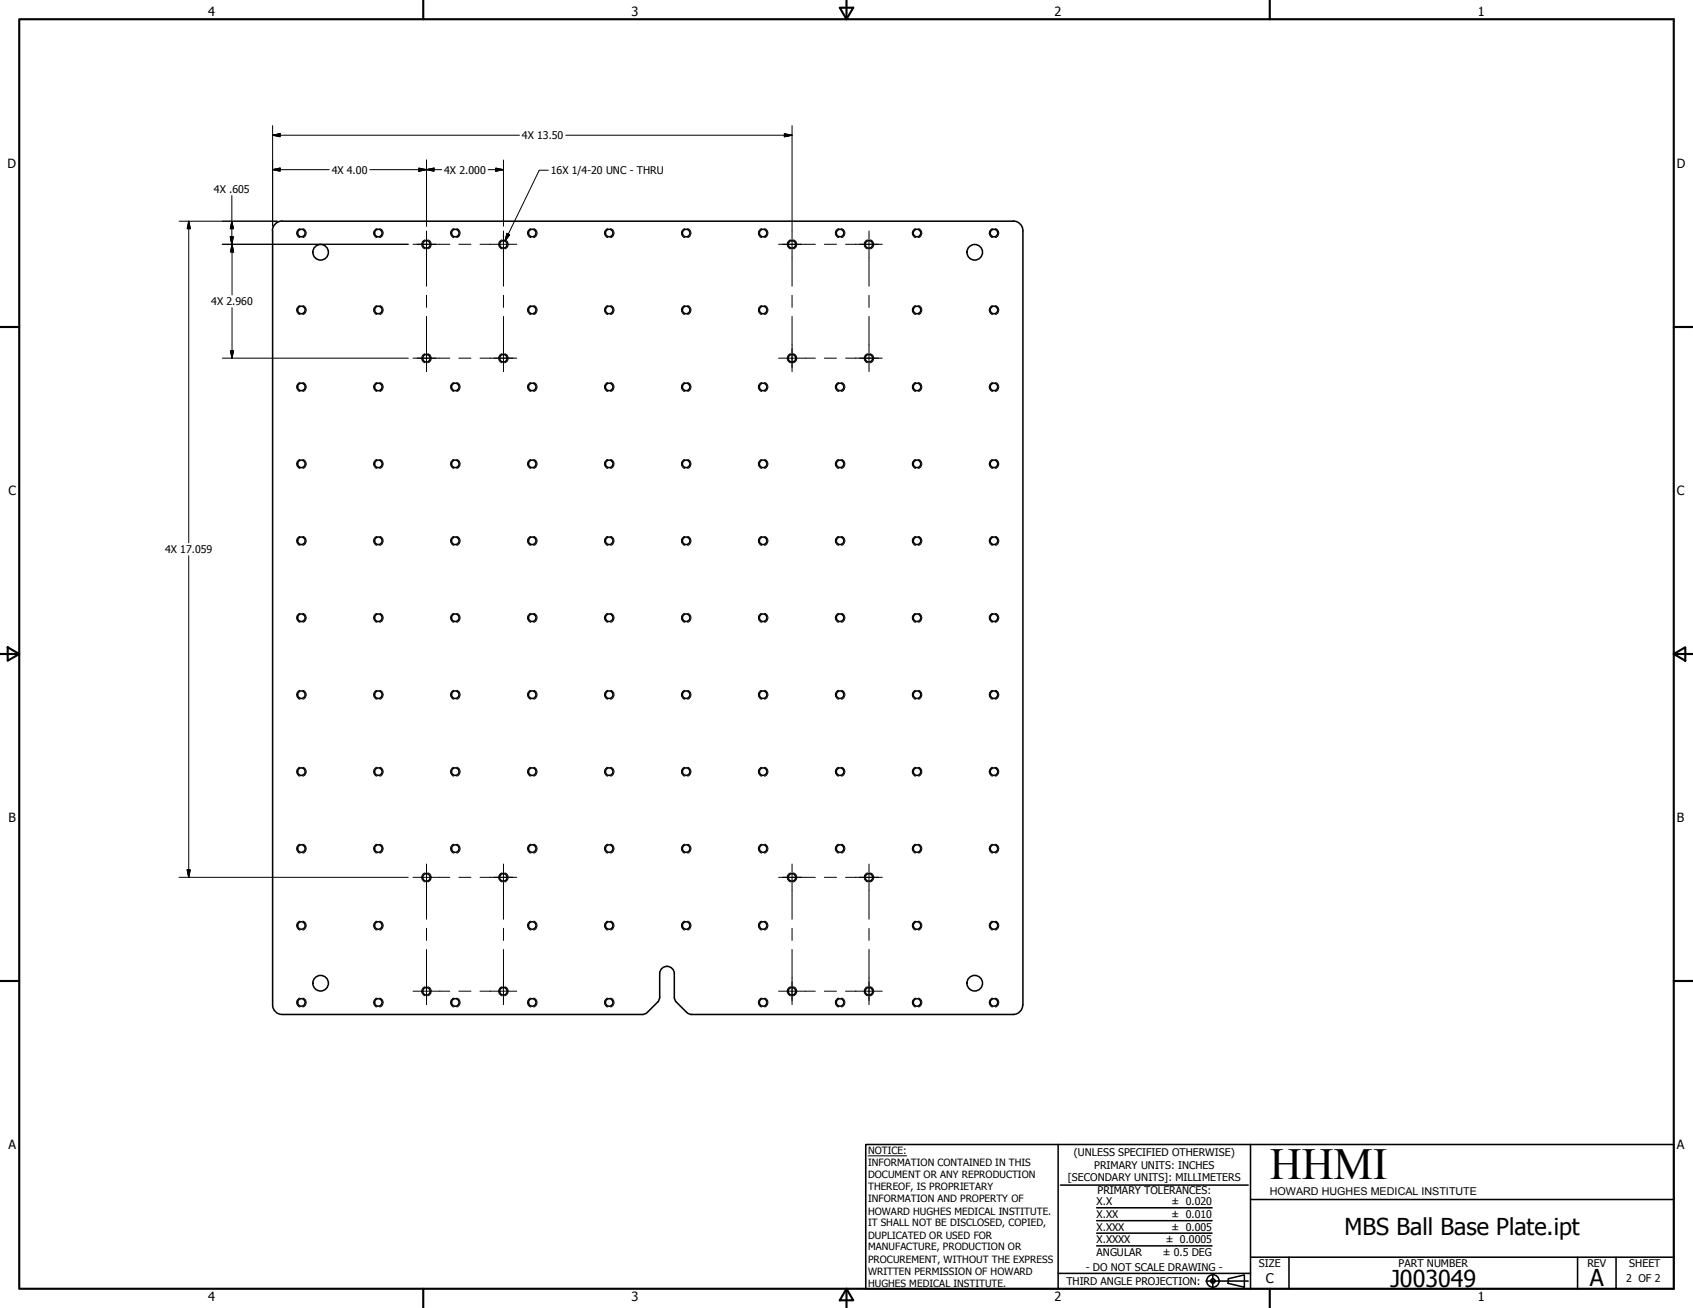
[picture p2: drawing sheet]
<svg xmlns="http://www.w3.org/2000/svg" width="559mm" height="432mm" viewBox="0 0 559 432" stroke-linecap="round" stroke-linejoin="round" font-family="sans-serif">
<!-- layer: Visible (ANSI) -->
<g fill="none" stroke="#000" stroke-width=".51">
<path d="M93.1 73a3.2 3.2 0 0 0-3.2 3.2l.1 255.5a3.1 3.1 0 0 0 3.1 3.2h119.3l1.3-.7 3.8-4 .2-1 .1-8.3 .8-1.4 1.5-.5M93.2 73h241.3M334.4 73a3.2 3.2 0 0 1 3.2 3.2v255.5M220.1 319h.1M220.2 319l1.5 .5 .8 1.4 .1 8.3 .2 1 3.8 4M337.6 331.8a3.1 3.1 0 0 1-3.2 3.1h-106.1l-1.1-.3-.6-.4"/>
<circle cx="99.5" cy="76.9" r="1.24"/>
<circle cx="124.9" cy="76.9" r="1.24"/>
<circle cx="150.3" cy="76.9" r="1.24"/>
<circle cx="175.7" cy="76.9" r="1.24"/>
<circle cx="201.1" cy="76.9" r="1.24"/>
<circle cx="226.5" cy="76.9" r="1.24"/>
<circle cx="251.9" cy="76.9" r="1.24"/>
<circle cx="277.3" cy="76.9" r="1.24"/>
<circle cx="302.7" cy="76.9" r="1.24"/>
<circle cx="328.1" cy="76.9" r="1.24"/>
<circle cx="105.8" cy="83.3" r="2.57"/>
<circle cx="140.7" cy="80.7" r="1.24"/>
<circle cx="166.1" cy="80.7" r="1.24"/>
<circle cx="261.4" cy="80.7" r="1.24"/>
<circle cx="286.8" cy="80.7" r="1.24"/>
<circle cx="321.7" cy="83.3" r="2.57"/>
<circle cx="99.5" cy="102.3" r="1.24"/>
<circle cx="124.9" cy="102.3" r="1.24"/>
<circle cx="140.7" cy="118.3" r="1.24"/>
<circle cx="166.1" cy="118.3" r="1.24"/>
<circle cx="175.7" cy="102.3" r="1.24"/>
<circle cx="201.1" cy="102.3" r="1.24"/>
<circle cx="226.5" cy="102.3" r="1.24"/>
<circle cx="251.9" cy="102.3" r="1.24"/>
<circle cx="261.4" cy="118.3" r="1.24"/>
<circle cx="286.8" cy="118.3" r="1.24"/>
<circle cx="302.7" cy="102.3" r="1.24"/>
<circle cx="328.1" cy="102.3" r="1.24"/>
<circle cx="99.5" cy="127.7" r="1.24"/>
<circle cx="124.9" cy="127.7" r="1.24"/>
<circle cx="150.3" cy="127.7" r="1.24"/>
<circle cx="175.7" cy="127.7" r="1.24"/>
<circle cx="201.1" cy="127.7" r="1.24"/>
<circle cx="226.5" cy="127.7" r="1.24"/>
<circle cx="251.9" cy="127.7" r="1.24"/>
<circle cx="277.3" cy="127.7" r="1.24"/>
<circle cx="302.7" cy="127.7" r="1.24"/>
<circle cx="328.1" cy="127.7" r="1.24"/>
<circle cx="99.5" cy="153.1" r="1.24"/>
<circle cx="124.9" cy="153.1" r="1.24"/>
<circle cx="150.3" cy="153.1" r="1.24"/>
<circle cx="175.7" cy="153.1" r="1.24"/>
<circle cx="201.1" cy="153.1" r="1.24"/>
<circle cx="226.5" cy="153.1" r="1.24"/>
<circle cx="251.9" cy="153.1" r="1.24"/>
<circle cx="277.3" cy="153.1" r="1.24"/>
<circle cx="302.7" cy="153.1" r="1.24"/>
<circle cx="328.1" cy="153.1" r="1.24"/>
<circle cx="99.5" cy="178.5" r="1.24"/>
<circle cx="124.9" cy="178.5" r="1.24"/>
<circle cx="150.3" cy="178.5" r="1.24"/>
<circle cx="175.7" cy="178.5" r="1.24"/>
<circle cx="201.1" cy="178.5" r="1.24"/>
<circle cx="226.5" cy="178.5" r="1.24"/>
<circle cx="251.9" cy="178.5" r="1.24"/>
<circle cx="277.3" cy="178.5" r="1.24"/>
<circle cx="302.7" cy="178.5" r="1.24"/>
<circle cx="328.1" cy="178.5" r="1.24"/>
<circle cx="99.5" cy="203.9" r="1.24"/>
<circle cx="124.9" cy="203.9" r="1.24"/>
<circle cx="150.3" cy="203.9" r="1.24"/>
<circle cx="175.7" cy="203.9" r="1.24"/>
<circle cx="201.1" cy="203.9" r="1.24"/>
<circle cx="226.5" cy="203.9" r="1.24"/>
<circle cx="251.9" cy="203.9" r="1.24"/>
<circle cx="277.3" cy="203.9" r="1.24"/>
<circle cx="302.7" cy="203.9" r="1.24"/>
<circle cx="328.1" cy="203.9" r="1.24"/>
<circle cx="99.5" cy="229.3" r="1.24"/>
<circle cx="124.9" cy="229.3" r="1.24"/>
<circle cx="150.3" cy="229.3" r="1.24"/>
<circle cx="175.7" cy="229.3" r="1.24"/>
<circle cx="201.1" cy="229.3" r="1.24"/>
<circle cx="226.5" cy="229.3" r="1.24"/>
<circle cx="251.9" cy="229.3" r="1.24"/>
<circle cx="277.3" cy="229.3" r="1.24"/>
<circle cx="302.7" cy="229.3" r="1.24"/>
<circle cx="328.1" cy="229.3" r="1.24"/>
<circle cx="99.5" cy="254.7" r="1.24"/>
<circle cx="124.9" cy="254.7" r="1.24"/>
<circle cx="150.3" cy="254.7" r="1.24"/>
<circle cx="175.7" cy="254.7" r="1.24"/>
<circle cx="201.1" cy="254.7" r="1.24"/>
<circle cx="226.5" cy="254.7" r="1.24"/>
<circle cx="251.9" cy="254.7" r="1.24"/>
<circle cx="277.3" cy="254.7" r="1.24"/>
<circle cx="302.7" cy="254.7" r="1.24"/>
<circle cx="328.1" cy="254.7" r="1.24"/>
<circle cx="99.5" cy="280.1" r="1.24"/>
<circle cx="124.9" cy="280.1" r="1.24"/>
<circle cx="140.7" cy="289.7" r="1.24"/>
<circle cx="150.3" cy="280.1" r="1.24"/>
<circle cx="166.1" cy="289.7" r="1.24"/>
<circle cx="175.7" cy="280.1" r="1.24"/>
<circle cx="201.1" cy="280.1" r="1.24"/>
<circle cx="226.5" cy="280.1" r="1.24"/>
<circle cx="251.9" cy="280.1" r="1.24"/>
<circle cx="261.4" cy="289.7" r="1.24"/>
<circle cx="277.3" cy="280.1" r="1.24"/>
<circle cx="286.8" cy="289.7" r="1.24"/>
<circle cx="302.7" cy="280.1" r="1.24"/>
<circle cx="328.1" cy="280.1" r="1.24"/>
<circle cx="99.5" cy="305.5" r="1.24"/>
<circle cx="124.9" cy="305.5" r="1.24"/>
<circle cx="175.7" cy="305.5" r="1.24"/>
<circle cx="201.1" cy="305.5" r="1.24"/>
<circle cx="226.5" cy="305.5" r="1.24"/>
<circle cx="251.9" cy="305.5" r="1.24"/>
<circle cx="302.7" cy="305.5" r="1.24"/>
<circle cx="328.1" cy="305.5" r="1.24"/>
<circle cx="99.5" cy="330.9" r="1.24"/>
<circle cx="105.8" cy="324.6" r="2.57"/>
<circle cx="124.9" cy="330.9" r="1.24"/>
<circle cx="140.7" cy="327.2" r="1.24"/>
<circle cx="150.3" cy="330.9" r="1.24"/>
<circle cx="166.1" cy="327.2" r="1.24"/>
<circle cx="175.7" cy="330.9" r="1.24"/>
<circle cx="201.1" cy="330.9" r="1.24"/>
<circle cx="251.9" cy="330.9" r="1.24"/>
<circle cx="261.4" cy="327.2" r="1.24"/>
<circle cx="277.3" cy="330.9" r="1.24"/>
<circle cx="286.8" cy="327.2" r="1.24"/>
<circle cx="302.7" cy="330.9" r="1.24"/>
<circle cx="321.7" cy="324.6" r="2.57"/>
<circle cx="328.1" cy="330.9" r="1.24"/>
</g>
<!-- layer: Hidden Narrow (ANSI) -->
<g fill="none" stroke="#000" stroke-width=".33">
<path d="M99 75.5a1.53 1.53 0 0 0-1.1 1.5 1.53 1.53 0 0 0 1.1 1.4M99.9 75.5a1.5 1.5 0 0 1 1.2 1.5 1.5 1.5 0 0 1-1.2 1.4M124.4 75.5a1.53 1.53 0 0 0-1.1 1.5 1.53 1.53 0 0 0 1.1 1.4M125.3 75.5a1.5 1.5 0 0 1 1.2 1.5 1.5 1.5 0 0 1-1.2 1.4M140.3 79.2a1.57 1.57 0 0 0-1.1 1.5 1.57 1.57 0 0 0 1.1 1.5M141.2 79.2a1.55 1.55 0 0 1 1.2 1.5 1.55 1.55 0 0 1-1.2 1.5M149.8 75.5a1.53 1.53 0 0 0-1.1 1.5 1.53 1.53 0 0 0 1.1 1.4M150.7 75.5a1.5 1.5 0 0 1 1.2 1.5 1.5 1.5 0 0 1-1.2 1.4M165.7 79.2a1.57 1.57 0 0 0-1.1 1.5 1.57 1.57 0 0 0 1.1 1.5M166.6 79.2a1.55 1.55 0 0 1 1.2 1.5 1.55 1.55 0 0 1-1.2 1.5M175.2 75.5a1.53 1.53 0 0 0-1.1 1.5 1.53 1.53 0 0 0 1.1 1.4M176.1 75.5a1.5 1.5 0 0 1 1.2 1.5 1.5 1.5 0 0 1-1.2 1.4"/>
<path d="M200.6 75.5a1.53 1.53 0 0 0-1.1 1.5 1.53 1.53 0 0 0 1.1 1.4M201.5 75.5a1.5 1.5 0 0 1 1.2 1.5 1.5 1.5 0 0 1-1.2 1.4M226 75.5a1.53 1.53 0 0 0-1.1 1.5 1.53 1.53 0 0 0 1.1 1.4M226.9 75.5a1.5 1.5 0 0 1 1.2 1.5 1.5 1.5 0 0 1-1.2 1.4M251.4 75.5a1.53 1.53 0 0 0-1.1 1.5 1.53 1.53 0 0 0 1.1 1.4M252.3 75.5a1.5 1.5 0 0 1 1.2 1.5 1.5 1.5 0 0 1-1.2 1.4M260.9 79.2a1.57 1.57 0 0 0-1.1 1.5 1.57 1.57 0 0 0 1.1 1.5M261.9 79.2a1.55 1.55 0 0 1 1.1 1.5 1.55 1.55 0 0 1-1.1 1.5M276.8 75.5a1.53 1.53 0 0 0-1.1 1.5 1.53 1.53 0 0 0 1.1 1.4M277.7 75.5a1.5 1.5 0 0 1 1.2 1.5 1.5 1.5 0 0 1-1.2 1.4M286.3 79.2a1.57 1.57 0 0 0-1.1 1.5 1.57 1.57 0 0 0 1.1 1.5M287.3 79.2a1.55 1.55 0 0 1 1.1 1.5 1.55 1.55 0 0 1-1.1 1.5"/>
<path d="M302.2 75.5a1.53 1.53 0 0 0-1.1 1.5 1.53 1.53 0 0 0 1.1 1.4M303.1 75.5a1.5 1.5 0 0 1 1.2 1.5 1.5 1.5 0 0 1-1.2 1.4M327.6 75.5a1.53 1.53 0 0 0-1.1 1.5 1.53 1.53 0 0 0 1.1 1.4M328.5 75.5a1.5 1.5 0 0 1 1.2 1.5 1.5 1.5 0 0 1-1.2 1.4M99 100.9a1.53 1.53 0 0 0-1.1 1.5 1.53 1.53 0 0 0 1.1 1.4M99.9 100.9a1.5 1.5 0 0 1 1.2 1.5 1.5 1.5 0 0 1-1.2 1.4M124.4 100.9a1.53 1.53 0 0 0-1.1 1.5 1.53 1.53 0 0 0 1.1 1.4M125.3 100.9a1.5 1.5 0 0 1 1.2 1.5 1.5 1.5 0 0 1-1.2 1.4M140.3 116.8a1.57 1.57 0 0 0-1.1 1.5 1.57 1.57 0 0 0 1.1 1.5M141.2 116.8a1.55 1.55 0 0 1 1.2 1.5 1.55 1.55 0 0 1-1.2 1.5M165.7 116.8a1.57 1.57 0 0 0-1.1 1.5 1.57 1.57 0 0 0 1.1 1.5M166.6 116.8a1.55 1.55 0 0 1 1.2 1.5 1.55 1.55 0 0 1-1.2 1.5"/>
<path d="M175.2 100.9a1.53 1.53 0 0 0-1.1 1.5 1.53 1.53 0 0 0 1.1 1.4M176.1 100.9a1.5 1.5 0 0 1 1.2 1.5 1.5 1.5 0 0 1-1.2 1.4M200.6 100.9a1.53 1.53 0 0 0-1.1 1.5 1.53 1.53 0 0 0 1.1 1.4M201.5 100.9a1.5 1.5 0 0 1 1.2 1.5 1.5 1.5 0 0 1-1.2 1.4M226 100.9a1.53 1.53 0 0 0-1.1 1.5 1.53 1.53 0 0 0 1.1 1.4M226.9 100.9a1.5 1.5 0 0 1 1.2 1.5 1.5 1.5 0 0 1-1.2 1.4M251.4 100.9a1.53 1.53 0 0 0-1.1 1.5 1.53 1.53 0 0 0 1.1 1.4M252.3 100.9a1.5 1.5 0 0 1 1.2 1.5 1.5 1.5 0 0 1-1.2 1.4M260.9 116.8a1.57 1.57 0 0 0-1.1 1.5 1.57 1.57 0 0 0 1.1 1.5M261.9 116.8a1.55 1.55 0 0 1 1.1 1.5 1.55 1.55 0 0 1-1.1 1.5M286.3 116.8a1.57 1.57 0 0 0-1.1 1.5 1.57 1.57 0 0 0 1.1 1.5M287.3 116.8a1.55 1.55 0 0 1 1.1 1.5 1.55 1.55 0 0 1-1.1 1.5"/>
<path d="M302.2 100.9a1.53 1.53 0 0 0-1.1 1.5 1.53 1.53 0 0 0 1.1 1.4M303.1 100.9a1.5 1.5 0 0 1 1.2 1.5 1.5 1.5 0 0 1-1.2 1.4M327.6 100.9a1.53 1.53 0 0 0-1.1 1.5 1.53 1.53 0 0 0 1.1 1.4M328.5 100.9a1.5 1.5 0 0 1 1.2 1.5 1.5 1.5 0 0 1-1.2 1.4M99 126.3a1.53 1.53 0 0 0-1.1 1.5 1.53 1.53 0 0 0 1.1 1.4M99.9 126.3a1.5 1.5 0 0 1 1.2 1.5 1.5 1.5 0 0 1-1.2 1.4M124.4 126.3a1.53 1.53 0 0 0-1.1 1.5 1.53 1.53 0 0 0 1.1 1.4M125.3 126.3a1.5 1.5 0 0 1 1.2 1.5 1.5 1.5 0 0 1-1.2 1.4M149.8 126.3a1.53 1.53 0 0 0-1.1 1.5 1.53 1.53 0 0 0 1.1 1.4M150.7 126.3a1.5 1.5 0 0 1 1.2 1.5 1.5 1.5 0 0 1-1.2 1.4M175.2 126.3a1.53 1.53 0 0 0-1.1 1.5 1.53 1.53 0 0 0 1.1 1.4M176.1 126.3a1.5 1.5 0 0 1 1.2 1.5 1.5 1.5 0 0 1-1.2 1.4"/>
<path d="M200.6 126.3a1.53 1.53 0 0 0-1.1 1.5 1.53 1.53 0 0 0 1.1 1.4M201.5 126.3a1.5 1.5 0 0 1 1.2 1.5 1.5 1.5 0 0 1-1.2 1.4M226 126.3a1.53 1.53 0 0 0-1.1 1.5 1.53 1.53 0 0 0 1.1 1.4M226.9 126.3a1.5 1.5 0 0 1 1.2 1.5 1.5 1.5 0 0 1-1.2 1.4M251.4 126.3a1.53 1.53 0 0 0-1.1 1.5 1.53 1.53 0 0 0 1.1 1.4M252.3 126.3a1.5 1.5 0 0 1 1.2 1.5 1.5 1.5 0 0 1-1.2 1.4M276.8 126.3a1.53 1.53 0 0 0-1.1 1.5 1.53 1.53 0 0 0 1.1 1.4M277.7 126.3a1.5 1.5 0 0 1 1.2 1.5 1.5 1.5 0 0 1-1.2 1.4M302.2 126.3a1.53 1.53 0 0 0-1.1 1.5 1.53 1.53 0 0 0 1.1 1.4M303.1 126.3a1.5 1.5 0 0 1 1.2 1.5 1.5 1.5 0 0 1-1.2 1.4M327.6 126.3a1.53 1.53 0 0 0-1.1 1.5 1.53 1.53 0 0 0 1.1 1.4M328.5 126.3a1.5 1.5 0 0 1 1.2 1.5 1.5 1.5 0 0 1-1.2 1.4"/>
<path d="M99 151.7a1.53 1.53 0 0 0-1.1 1.5 1.53 1.53 0 0 0 1.1 1.4M99.9 151.7a1.5 1.5 0 0 1 1.2 1.5 1.5 1.5 0 0 1-1.2 1.4M124.4 151.7a1.53 1.53 0 0 0-1.1 1.5 1.53 1.53 0 0 0 1.1 1.4M125.3 151.7a1.5 1.5 0 0 1 1.2 1.5 1.5 1.5 0 0 1-1.2 1.4M149.8 151.7a1.53 1.53 0 0 0-1.1 1.5 1.53 1.53 0 0 0 1.1 1.4M150.7 151.7a1.5 1.5 0 0 1 1.2 1.5 1.5 1.5 0 0 1-1.2 1.4M175.2 151.7a1.53 1.53 0 0 0-1.1 1.5 1.53 1.53 0 0 0 1.1 1.4M176.1 151.7a1.5 1.5 0 0 1 1.2 1.5 1.5 1.5 0 0 1-1.2 1.4M200.6 151.7a1.53 1.53 0 0 0-1.1 1.5 1.53 1.53 0 0 0 1.1 1.4M201.5 151.7a1.5 1.5 0 0 1 1.2 1.5 1.5 1.5 0 0 1-1.2 1.4M226 151.7a1.53 1.53 0 0 0-1.1 1.5 1.53 1.53 0 0 0 1.1 1.4M226.9 151.7a1.5 1.5 0 0 1 1.2 1.5 1.5 1.5 0 0 1-1.2 1.4"/>
<path d="M251.4 151.7a1.53 1.53 0 0 0-1.1 1.5 1.53 1.53 0 0 0 1.1 1.4M252.3 151.7a1.5 1.5 0 0 1 1.2 1.5 1.5 1.5 0 0 1-1.2 1.4M276.8 151.7a1.53 1.53 0 0 0-1.1 1.5 1.53 1.53 0 0 0 1.1 1.4M277.7 151.7a1.5 1.5 0 0 1 1.2 1.5 1.5 1.5 0 0 1-1.2 1.4M302.2 151.7a1.53 1.53 0 0 0-1.1 1.5 1.53 1.53 0 0 0 1.1 1.4M303.1 151.7a1.5 1.5 0 0 1 1.2 1.5 1.5 1.5 0 0 1-1.2 1.4M327.6 151.7a1.53 1.53 0 0 0-1.1 1.5 1.53 1.53 0 0 0 1.1 1.4M328.5 151.7a1.5 1.5 0 0 1 1.2 1.5 1.5 1.5 0 0 1-1.2 1.4M99 177.1a1.53 1.53 0 0 0-1.1 1.5 1.53 1.53 0 0 0 1.1 1.4M99.9 177.1a1.5 1.5 0 0 1 1.2 1.5 1.5 1.5 0 0 1-1.2 1.4M124.4 177.1a1.53 1.53 0 0 0-1.1 1.5 1.53 1.53 0 0 0 1.1 1.4M125.3 177.1a1.5 1.5 0 0 1 1.2 1.5 1.5 1.5 0 0 1-1.2 1.4"/>
<path d="M149.8 177.1a1.53 1.53 0 0 0-1.1 1.5 1.53 1.53 0 0 0 1.1 1.4M150.7 177.1a1.5 1.5 0 0 1 1.2 1.5 1.5 1.5 0 0 1-1.2 1.4M175.2 177.1a1.53 1.53 0 0 0-1.1 1.5 1.53 1.53 0 0 0 1.1 1.4M176.1 177.1a1.5 1.5 0 0 1 1.2 1.5 1.5 1.5 0 0 1-1.2 1.4M200.6 177.1a1.53 1.53 0 0 0-1.1 1.5 1.53 1.53 0 0 0 1.1 1.4M201.5 177.1a1.5 1.5 0 0 1 1.2 1.5 1.5 1.5 0 0 1-1.2 1.4M226 177.1a1.53 1.53 0 0 0-1.1 1.5 1.53 1.53 0 0 0 1.1 1.4M226.9 177.1a1.5 1.5 0 0 1 1.2 1.5 1.5 1.5 0 0 1-1.2 1.4M251.4 177.1a1.53 1.53 0 0 0-1.1 1.5 1.53 1.53 0 0 0 1.1 1.4M252.3 177.1a1.5 1.5 0 0 1 1.2 1.5 1.5 1.5 0 0 1-1.2 1.4M276.8 177.1a1.53 1.53 0 0 0-1.1 1.5 1.53 1.53 0 0 0 1.1 1.4M277.7 177.1a1.5 1.5 0 0 1 1.2 1.5 1.5 1.5 0 0 1-1.2 1.4"/>
<path d="M302.2 177.1a1.53 1.53 0 0 0-1.1 1.5 1.53 1.53 0 0 0 1.1 1.4M303.1 177.1a1.5 1.5 0 0 1 1.2 1.5 1.5 1.5 0 0 1-1.2 1.4M327.6 177.1a1.53 1.53 0 0 0-1.1 1.5 1.53 1.53 0 0 0 1.1 1.4M328.5 177.1a1.5 1.5 0 0 1 1.2 1.5 1.5 1.5 0 0 1-1.2 1.4M99 202.5a1.53 1.53 0 0 0-1.1 1.5 1.53 1.53 0 0 0 1.1 1.4M99.9 202.5a1.5 1.5 0 0 1 1.2 1.5 1.5 1.5 0 0 1-1.2 1.4M124.4 202.5a1.53 1.53 0 0 0-1.1 1.5 1.53 1.53 0 0 0 1.1 1.4M125.3 202.5a1.5 1.5 0 0 1 1.2 1.5 1.5 1.5 0 0 1-1.2 1.4M149.8 202.5a1.53 1.53 0 0 0-1.1 1.5 1.53 1.53 0 0 0 1.1 1.4M150.7 202.5a1.5 1.5 0 0 1 1.2 1.5 1.5 1.5 0 0 1-1.2 1.4M175.2 202.5a1.53 1.53 0 0 0-1.1 1.5 1.53 1.53 0 0 0 1.1 1.4M176.1 202.5a1.5 1.5 0 0 1 1.2 1.5 1.5 1.5 0 0 1-1.2 1.4"/>
<path d="M200.6 202.5a1.53 1.53 0 0 0-1.1 1.5 1.53 1.53 0 0 0 1.1 1.4M201.5 202.5a1.5 1.5 0 0 1 1.2 1.5 1.5 1.5 0 0 1-1.2 1.4M226 202.5a1.53 1.53 0 0 0-1.1 1.5 1.53 1.53 0 0 0 1.1 1.4M226.9 202.5a1.5 1.5 0 0 1 1.2 1.5 1.5 1.5 0 0 1-1.2 1.4M251.4 202.5a1.53 1.53 0 0 0-1.1 1.5 1.53 1.53 0 0 0 1.1 1.4M252.3 202.5a1.5 1.5 0 0 1 1.2 1.5 1.5 1.5 0 0 1-1.2 1.4M276.8 202.5a1.53 1.53 0 0 0-1.1 1.5 1.53 1.53 0 0 0 1.1 1.4M277.7 202.5a1.5 1.5 0 0 1 1.2 1.5 1.5 1.5 0 0 1-1.2 1.4M302.2 202.5a1.53 1.53 0 0 0-1.1 1.5 1.53 1.53 0 0 0 1.1 1.4M303.1 202.5a1.5 1.5 0 0 1 1.2 1.5 1.5 1.5 0 0 1-1.2 1.4M327.6 202.5a1.53 1.53 0 0 0-1.1 1.5 1.53 1.53 0 0 0 1.1 1.4M328.5 202.5a1.5 1.5 0 0 1 1.2 1.5 1.5 1.5 0 0 1-1.2 1.4"/>
<path d="M99 227.9a1.53 1.53 0 0 0-1.1 1.5 1.53 1.53 0 0 0 1.1 1.4M99.9 227.9a1.5 1.5 0 0 1 1.2 1.5 1.5 1.5 0 0 1-1.2 1.4M124.4 227.9a1.53 1.53 0 0 0-1.1 1.5 1.53 1.53 0 0 0 1.1 1.4M125.3 227.9a1.5 1.5 0 0 1 1.2 1.5 1.5 1.5 0 0 1-1.2 1.4M149.8 227.9a1.53 1.53 0 0 0-1.1 1.5 1.53 1.53 0 0 0 1.1 1.4M150.7 227.9a1.5 1.5 0 0 1 1.2 1.5 1.5 1.5 0 0 1-1.2 1.4M175.2 227.9a1.53 1.53 0 0 0-1.1 1.5 1.53 1.53 0 0 0 1.1 1.4M176.1 227.9a1.5 1.5 0 0 1 1.2 1.5 1.5 1.5 0 0 1-1.2 1.4M200.6 227.9a1.53 1.53 0 0 0-1.1 1.5 1.53 1.53 0 0 0 1.1 1.4M201.5 227.9a1.5 1.5 0 0 1 1.2 1.5 1.5 1.5 0 0 1-1.2 1.4M226 227.9a1.53 1.53 0 0 0-1.1 1.5 1.53 1.53 0 0 0 1.1 1.4M226.9 227.9a1.5 1.5 0 0 1 1.2 1.5 1.5 1.5 0 0 1-1.2 1.4"/>
<path d="M251.4 227.9a1.53 1.53 0 0 0-1.1 1.5 1.53 1.53 0 0 0 1.1 1.4M252.3 227.9a1.5 1.5 0 0 1 1.2 1.5 1.5 1.5 0 0 1-1.2 1.4M276.8 227.9a1.53 1.53 0 0 0-1.1 1.5 1.53 1.53 0 0 0 1.1 1.4M277.7 227.9a1.5 1.5 0 0 1 1.2 1.5 1.5 1.5 0 0 1-1.2 1.4M302.2 227.9a1.53 1.53 0 0 0-1.1 1.5 1.53 1.53 0 0 0 1.1 1.4M303.1 227.9a1.5 1.5 0 0 1 1.2 1.5 1.5 1.5 0 0 1-1.2 1.4M327.6 227.9a1.53 1.53 0 0 0-1.1 1.5 1.53 1.53 0 0 0 1.1 1.4M328.5 227.9a1.5 1.5 0 0 1 1.2 1.5 1.5 1.5 0 0 1-1.2 1.4M99 253.3a1.53 1.53 0 0 0-1.1 1.5 1.53 1.53 0 0 0 1.1 1.4M99.9 253.3a1.5 1.5 0 0 1 1.2 1.5 1.5 1.5 0 0 1-1.2 1.4M124.4 253.3a1.53 1.53 0 0 0-1.1 1.5 1.53 1.53 0 0 0 1.1 1.4M125.3 253.3a1.5 1.5 0 0 1 1.2 1.5 1.5 1.5 0 0 1-1.2 1.4"/>
<path d="M149.8 253.3a1.53 1.53 0 0 0-1.1 1.5 1.53 1.53 0 0 0 1.1 1.4M150.7 253.3a1.5 1.5 0 0 1 1.2 1.5 1.5 1.5 0 0 1-1.2 1.4M175.2 253.3a1.53 1.53 0 0 0-1.1 1.5 1.53 1.53 0 0 0 1.1 1.4M176.1 253.3a1.5 1.5 0 0 1 1.2 1.5 1.5 1.5 0 0 1-1.2 1.4M200.6 253.3a1.53 1.53 0 0 0-1.1 1.5 1.53 1.53 0 0 0 1.1 1.4M201.5 253.3a1.5 1.5 0 0 1 1.2 1.5 1.5 1.5 0 0 1-1.2 1.4M226 253.3a1.53 1.53 0 0 0-1.1 1.5 1.53 1.53 0 0 0 1.1 1.4M226.9 253.3a1.5 1.5 0 0 1 1.2 1.5 1.5 1.5 0 0 1-1.2 1.4M251.4 253.3a1.53 1.53 0 0 0-1.1 1.5 1.53 1.53 0 0 0 1.1 1.4M252.3 253.3a1.5 1.5 0 0 1 1.2 1.5 1.5 1.5 0 0 1-1.2 1.4M276.8 253.3a1.53 1.53 0 0 0-1.1 1.5 1.53 1.53 0 0 0 1.1 1.4M277.7 253.3a1.5 1.5 0 0 1 1.2 1.5 1.5 1.5 0 0 1-1.2 1.4"/>
<path d="M302.2 253.3a1.53 1.53 0 0 0-1.1 1.5 1.53 1.53 0 0 0 1.1 1.4M303.1 253.3a1.5 1.5 0 0 1 1.2 1.5 1.5 1.5 0 0 1-1.2 1.4M327.6 253.3a1.53 1.53 0 0 0-1.1 1.5 1.53 1.53 0 0 0 1.1 1.4M328.5 253.3a1.5 1.5 0 0 1 1.2 1.5 1.5 1.5 0 0 1-1.2 1.4M99 278.7a1.53 1.53 0 0 0-1.1 1.5 1.53 1.53 0 0 0 1.1 1.4M99.9 278.7a1.5 1.5 0 0 1 1.2 1.5 1.5 1.5 0 0 1-1.2 1.4M124.4 278.7a1.53 1.53 0 0 0-1.1 1.5 1.53 1.53 0 0 0 1.1 1.4M125.3 278.7a1.5 1.5 0 0 1 1.2 1.5 1.5 1.5 0 0 1-1.2 1.4M149.8 278.7a1.53 1.53 0 0 0-1.1 1.5 1.53 1.53 0 0 0 1.1 1.4M150.7 278.7a1.5 1.5 0 0 1 1.2 1.5 1.5 1.5 0 0 1-1.2 1.4M175.2 278.7a1.53 1.53 0 0 0-1.1 1.5 1.53 1.53 0 0 0 1.1 1.4M176.1 278.7a1.5 1.5 0 0 1 1.2 1.5 1.5 1.5 0 0 1-1.2 1.4"/>
<path d="M200.6 278.7a1.53 1.53 0 0 0-1.1 1.5 1.53 1.53 0 0 0 1.1 1.4M201.5 278.7a1.5 1.5 0 0 1 1.2 1.5 1.5 1.5 0 0 1-1.2 1.4M226 278.7a1.53 1.53 0 0 0-1.1 1.5 1.53 1.53 0 0 0 1.1 1.4M226.9 278.7a1.5 1.5 0 0 1 1.2 1.5 1.5 1.5 0 0 1-1.2 1.4M251.4 278.7a1.53 1.53 0 0 0-1.1 1.5 1.53 1.53 0 0 0 1.1 1.4M252.3 278.7a1.5 1.5 0 0 1 1.2 1.5 1.5 1.5 0 0 1-1.2 1.4M276.8 278.7a1.53 1.53 0 0 0-1.1 1.5 1.53 1.53 0 0 0 1.1 1.4M277.7 278.7a1.5 1.5 0 0 1 1.2 1.5 1.5 1.5 0 0 1-1.2 1.4M302.2 278.7a1.53 1.53 0 0 0-1.1 1.5 1.53 1.53 0 0 0 1.1 1.4M303.1 278.7a1.5 1.5 0 0 1 1.2 1.5 1.5 1.5 0 0 1-1.2 1.4M327.6 278.7a1.53 1.53 0 0 0-1.1 1.5 1.53 1.53 0 0 0 1.1 1.4M328.5 278.7a1.5 1.5 0 0 1 1.2 1.5 1.5 1.5 0 0 1-1.2 1.4"/>
<path d="M140.3 288.2a1.57 1.57 0 0 0-1.1 1.5 1.57 1.57 0 0 0 1.1 1.4M141.2 288.2a1.55 1.55 0 0 1 1.2 1.5 1.55 1.55 0 0 1-1.2 1.4M165.7 288.2a1.57 1.57 0 0 0-1.1 1.5 1.57 1.57 0 0 0 1.1 1.4M166.6 288.2a1.55 1.55 0 0 1 1.2 1.5 1.55 1.55 0 0 1-1.2 1.4M260.9 288.2a1.57 1.57 0 0 0-1.1 1.5 1.57 1.57 0 0 0 1.1 1.4M261.9 288.2a1.55 1.55 0 0 1 1.1 1.5 1.55 1.55 0 0 1-1.1 1.4M286.3 288.2a1.57 1.57 0 0 0-1.1 1.5 1.57 1.57 0 0 0 1.1 1.4M287.3 288.2a1.55 1.55 0 0 1 1.1 1.5 1.55 1.55 0 0 1-1.1 1.4M99 304.1a1.53 1.53 0 0 0-1.1 1.5 1.53 1.53 0 0 0 1.1 1.4M99.9 304.1a1.5 1.5 0 0 1 1.2 1.5 1.5 1.5 0 0 1-1.2 1.4M124.4 304.1a1.53 1.53 0 0 0-1.1 1.5 1.53 1.53 0 0 0 1.1 1.4M125.3 304.1a1.5 1.5 0 0 1 1.2 1.5 1.5 1.5 0 0 1-1.2 1.4"/>
<path d="M175.2 304.1a1.53 1.53 0 0 0-1.1 1.5 1.53 1.53 0 0 0 1.1 1.4M176.1 304.1a1.5 1.5 0 0 1 1.2 1.5 1.5 1.5 0 0 1-1.2 1.4M200.6 304.1a1.53 1.53 0 0 0-1.1 1.5 1.53 1.53 0 0 0 1.1 1.4M201.5 304.1a1.5 1.5 0 0 1 1.2 1.5 1.5 1.5 0 0 1-1.2 1.4M226 304.1a1.53 1.53 0 0 0-1.1 1.5 1.53 1.53 0 0 0 1.1 1.4M226.9 304.1a1.5 1.5 0 0 1 1.2 1.5 1.5 1.5 0 0 1-1.2 1.4M251.4 304.1a1.53 1.53 0 0 0-1.1 1.5 1.53 1.53 0 0 0 1.1 1.4M252.3 304.1a1.5 1.5 0 0 1 1.2 1.5 1.5 1.5 0 0 1-1.2 1.4M302.2 304.1a1.53 1.53 0 0 0-1.1 1.5 1.53 1.53 0 0 0 1.1 1.4M303.1 304.1a1.5 1.5 0 0 1 1.2 1.5 1.5 1.5 0 0 1-1.2 1.4M327.6 304.1a1.53 1.53 0 0 0-1.1 1.5 1.53 1.53 0 0 0 1.1 1.4M328.5 304.1a1.5 1.5 0 0 1 1.2 1.5 1.5 1.5 0 0 1-1.2 1.4"/>
<path d="M99 329.5a1.53 1.53 0 0 0-1.1 1.5 1.53 1.53 0 0 0 1.1 1.4M99.9 329.5a1.5 1.5 0 0 1 1.2 1.5 1.5 1.5 0 0 1-1.2 1.4M124.4 329.5a1.53 1.53 0 0 0-1.1 1.5 1.53 1.53 0 0 0 1.1 1.4M125.3 329.5a1.5 1.5 0 0 1 1.2 1.5 1.5 1.5 0 0 1-1.2 1.4M140.3 325.8a1.57 1.57 0 0 0-1.1 1.4 1.57 1.57 0 0 0 1.1 1.5M141.2 325.8a1.55 1.55 0 0 1 1.2 1.4 1.55 1.55 0 0 1-1.2 1.5M149.8 329.5a1.53 1.53 0 0 0-1.1 1.5 1.53 1.53 0 0 0 1.1 1.4M150.7 329.5a1.5 1.5 0 0 1 1.2 1.5 1.5 1.5 0 0 1-1.2 1.4M165.7 325.8a1.57 1.57 0 0 0-1.1 1.4 1.57 1.57 0 0 0 1.1 1.5M166.6 325.8a1.55 1.55 0 0 1 1.2 1.4 1.55 1.55 0 0 1-1.2 1.5M175.2 329.5a1.53 1.53 0 0 0-1.1 1.5 1.53 1.53 0 0 0 1.1 1.4M176.1 329.5a1.5 1.5 0 0 1 1.2 1.5 1.5 1.5 0 0 1-1.2 1.4"/>
<path d="M200.6 329.5a1.53 1.53 0 0 0-1.1 1.5 1.53 1.53 0 0 0 1.1 1.4M201.5 329.5a1.5 1.5 0 0 1 1.2 1.5 1.5 1.5 0 0 1-1.2 1.4M251.4 329.5a1.53 1.53 0 0 0-1.1 1.5 1.53 1.53 0 0 0 1.1 1.4M252.3 329.5a1.5 1.5 0 0 1 1.2 1.5 1.5 1.5 0 0 1-1.2 1.4M260.9 325.8a1.57 1.57 0 0 0-1.1 1.4 1.57 1.57 0 0 0 1.1 1.5M261.9 325.8a1.55 1.55 0 0 1 1.1 1.4 1.55 1.55 0 0 1-1.1 1.5M276.8 329.5a1.53 1.53 0 0 0-1.1 1.5 1.53 1.53 0 0 0 1.1 1.4M277.7 329.5a1.5 1.5 0 0 1 1.2 1.5 1.5 1.5 0 0 1-1.2 1.4M286.3 325.8a1.57 1.57 0 0 0-1.1 1.4 1.57 1.57 0 0 0 1.1 1.5M287.3 325.8a1.55 1.55 0 0 1 1.1 1.4 1.55 1.55 0 0 1-1.1 1.5M302.2 329.5a1.53 1.53 0 0 0-1.1 1.5 1.53 1.53 0 0 0 1.1 1.4M303.1 329.5a1.5 1.5 0 0 1 1.2 1.5 1.5 1.5 0 0 1-1.2 1.4"/>
<path d="M327.6 329.5a1.53 1.53 0 0 0-1.1 1.5 1.53 1.53 0 0 0 1.1 1.4M328.5 329.5a1.5 1.5 0 0 1 1.2 1.5 1.5 1.5 0 0 1-1.2 1.4"/>
</g>
<!-- layer: Hidden (ANSI) -->
<g fill="none" stroke="#000" stroke-width=".7">
<path d="M6.3 6.3h546.1v419.1h-546.1zM139.7 0v6.3M277.2 2.5h4.4l-2.2 3.8zM279.4 0v6.3M419.1 0v6.3M0 107.9h6.3M552.4 107.9h6.4M0 215.9h6.3M2.5 213.7l3.8 2.2-3.8 2.2zM552.4 215.9l3.9-2.2v4.4zM552.4 215.9h6.4M0 323.8h6.3"/>
<path d="M552.4 323.8h6.4M139.7 425.4v6.4M279.4 425.4l2.2 3.9h-4.4zM279.4 425.4v6.4M419.1 425.4v6.4"/>
</g>
<!-- layer: Break Line (ANSI) -->
<g fill="none" stroke="#000" stroke-width=".51">
<path d="M285.8 377.8h266.6v47.6h-266.6zM349.2 377.8v47.6M412.7 377.8v47.6M350 391.2h62M361.9 398.7h38.1M412.7 396h139.7M361.9 411.3h38.1M361.9 407.1h38.1M361.9 403h38.1M412.7 415h139.7M425.4 415v10.4M520.7 415v10.4"/>
<path d="M533.4 415v10.4M349.2 420.4h63.5M398 422.9h14M400.3 420.6v4.6M405.4 422.1l5.3-1.2v4l-5.3-1.2z"/>
<circle cx="400.3" cy="422.9" r="2.06"/>
<circle cx="400.3" cy="422.9" r=".73"/>
</g>
<path d="M286.5 381.6h12.8" fill="none" stroke="#000" stroke-width=".33"/>
<!-- layer: Symbol (ANSI) -->
<g fill="none" stroke="#000" stroke-width=".33">
<path d="M140.8 76.3v18.2M166.2 76.3v18.2M261.4 76.3v18.2M286.8 76.3v18.2M136.3 80.6h12.2M140.8 97.5v4M151.4 80.6h4M158.4 80.6h12.2M166.2 97.5v4M257 80.6h12.1M261.4 97.5v4M272.1 80.6h4"/>
<path d="M279.1 80.6h12.1M286.8 97.5v4M136.3 118.2h12.2M140.8 104.5v18.2M151.4 118.2h4M158.4 118.2h12.2M166.2 104.5v18.2M257 118.2h12.1M261.4 104.5v18.2M272.1 118.2h4M279.1 118.2h12.1M286.8 104.5v18.2"/>
<path d="M136.3 289.6h12.2M140.8 285.2v18.3M151.4 289.6h4M158.4 289.6h12.2M166.2 285.2v18.3M257 289.6h12.1M261.4 285.2v18.3M272.1 289.6h4M279.1 289.6h12.1M286.8 285.2v18.3M140.8 306.5v4M140.8 313.4v18.3"/>
<path d="M166.2 306.5v4M166.2 313.4v18.3M261.4 306.5v4M261.4 313.4v18.3M286.8 306.5v4M286.8 313.4v18.3M136.3 327.2h12.2M151.4 327.2h4M158.4 327.2h12.2M257 327.2h12.1M272.1 327.2h4M279.1 327.2h12.1"/>
</g>
<!-- layer: Border (ANSI) -->
<g fill="none" stroke="#000" stroke-width=".33">
<path d="M166.2 77.5v6.3M137.6 80.6h6.4M258.3 80.6h6.3M283.7 80.6h6.3M137.6 118.2h6.4M163 118.2h6.4M261.4 115.1v6.3M283.7 118.2h6.3M140.8 286.4v6.4M163 289.6h6.4M258.3 289.6h6.3M283.7 289.6h6.3"/>
<path d="M140.8 324v6.4M166.2 324v6.4M261.4 324v6.4M286.8 324v6.4"/>
</g>
<!-- layer: Title (ANSI) -->
<g fill="none" stroke="#000" stroke-width=".33">
<path d="M90 56l2.5-.5v1zM90 44.6l2.5-.5v1zM90 56h18.6M90 41.5v33.1M90 44.6h81.4M122 56h23.8M138.2 55.5l2.6 .5-2.6 .5zM140.8 56l2.5-.5v1zM140.8 52.8v21.9M161.1 56h5.1M163.6 55.5l2.6 .5-2.6 .5zM166.2 52.8v21.9"/>
<path d="M186.8 44.6h74.6M258.9 44.1l2.5 .5-2.5 .5zM261.4 41.5v34.8M59.1 73h32.5M62.3 73l.5 2.5h-1zM62.3 73v106.2M76 78.2h1l-.5 2.4zM76.5 73l.5 2.5h-1zM76.5 64.6v16M73.3 80.6h61.4M76.6 80.6l.5 2.6h-1zM76.6 80.6v16.7"/>
<path d="M73.4 118.2h61.3M76.1 115.8h1l-.5 2.4zM76.6 101.6v16.6M62.3 183.5v106.1M59.1 289.6h75.6M61.8 287.1h1l-.5 2.5z"/>
</g>
<g fill="#000" stroke="#000" stroke-width=".33">
<path d="M90 56l2.5-.5zM90 56l2.5-.5v1zM90 44.6l2.5-.5zM90 44.6l2.5-.5v1zM138.2 56.5l2.6-.5zM138.2 55.5l2.6 .5-2.6 .5zM140.8 56l2.5-.5zM140.8 56l2.5-.5v1zM163.6 56.5l2.6-.5zM163.6 55.5l2.6 .5-2.6 .5zM258.9 45.1l2.5-.5zM258.9 44.1l2.5 .5-2.5 .5z"/>
<path d="M62.3 73l.5 2.5zM62.3 73l.5 2.5h-1zM76 78.2l.5 2.4zM76 78.2h1l-.5 2.4zM76.5 73l.5 2.5zM76.5 73l.5 2.5h-1zM76.6 80.6l.5 2.6zM76.6 80.6l.5 2.6h-1zM76.1 115.8l.5 2.4zM76.1 115.8h1l-.5 2.4zM61.8 287.1l.5 2.5zM61.8 287.1h1l-.5 2.5z"/>
</g>
<!-- layer: Visible Narrow (ANSI) -->
<path d="M181 56.2h-3l-11.3 23.4M167.3 77.1l.9 .4-1.5 2.1z" fill="none" stroke="#000" stroke-width=".33"/>
<path d="M167.3 77.1l-.6 2.5zM167.3 77.1l.9 .4-1.5 2.1z" fill="#000" stroke="#000" stroke-width=".33"/>
<text font-size="14.7" x="419.1" y="389.2">HHMI</text>
<g font-size="7.7">
<text x="443.8" y="407.7">MBS Ball Base Plate.ipt</text>
<text x="458.9" y="424.8">J003049</text>
<text x="524.7" y="424.7">A</text>
</g>
<text font-size="4.4" x="417.8" y="423.5">C</text>
<g font-size="4.2">
<text x="68.7" y="5.3">4</text>
<text x="208.4" y="5.3">3</text>
<text x="348.1" y="5.3">2</text>
<text x="487.8" y="5.3">1</text>
<text x="2.5" y="55.5">D</text>
<text x="553.5" y="55.5">D</text>
<text x="2.8" y="163.4">C</text>
<text x="553.5" y="163.4">C</text>
<text x="2.9" y="271.4">B</text>
<text x="553.5" y="271.4">B</text>
<text x="2.8" y="379.3">A</text>
<text x="553.5" y="379.3">A</text>
<text x="68.7" y="429.5">4</text>
<text x="208.4" y="429.6">3</text>
<text x="348.1" y="429.6">2</text>
<text x="487.8" y="429.5">1</text>
</g>
<text font-size="3.6" x="419.1" y="394.3">HOWARD HUGHES MEDICAL INSTITUTE</text>
<g font-size="3.5">
<text x="172.3" y="45.9">4X 13.50</text>
<text x="109.5" y="57.3">4X 4.00</text>
<text x="146.6" y="57.3">4X 2.000</text>
<text x="181.8" y="57.5">16X 1/4-20 UNC - THRU</text>
<text x="70.6" y="63.8">4X .605</text>
<text x="69.7" y="100.7">4X 2.960</text>
<text x="54.5" y="182.6">4X 17.059</text>
<text x="354.5" y="381.6">(UNLESS SPECIFIED OTHERWISE)</text>
<text x="352.5" y="390">[SECONDARY UNITS]: MILLIMETERS</text>
<text x="361.1" y="385.8">PRIMARY UNITS: INCHES</text>
<text x="362.3" y="394.1">PRIMARY TOLERANCES:</text>
<text x="361.9" y="397.9">X.X</text>
<text x="386.7" y="398">± 0.020</text>
<text x="361.9" y="402.1">X.XX</text>
<text x="361.9" y="406.3">X.XXX</text>
<text x="386.7" y="402.1">± 0.010</text>
<text x="386.7" y="406.3">± 0.005</text>
<text x="361.9" y="410.5">X.XXXX</text>
<text x="384.7" y="410.5">± 0.0005</text>
<text x="358.4" y="419.7">- DO NOT SCALE DRAWING -</text>
<text x="361.9" y="414.6">ANGULAR</text>
<text x="383.8" y="414.7">± 0.5 DEG</text>
<text x="415.5" y="418.4">SIZE</text>
<text x="461.6" y="418.3">PART NUMBER</text>
<text x="523.9" y="418.3">REV</text>
<text x="537.8" y="418.4">SHEET</text>
<text x="352" y="424.2">THIRD ANGLE PROJECTION:</text>
<text x="536.7" y="423.2">2 OF 2</text>
</g>
<g font-size="3.3">
<text x="286.5" y="381.1">NOTICE:</text>
<text x="286.5" y="385">INFORMATION CONTAINED IN THIS</text>
<text x="286.5" y="389">DOCUMENT OR ANY REPRODUCTION</text>
<text x="286.5" y="392.9">THEREOF, IS PROPRIETARY</text>
<text x="286.5" y="396.9">INFORMATION AND PROPERTY OF</text>
<text x="286.5" y="400.9">HOWARD HUGHES MEDICAL INSTITUTE.</text>
<text x="286.5" y="404.9">IT SHALL NOT BE DISCLOSED, COPIED,</text>
<text x="286.5" y="408.9">DUPLICATED OR USED FOR</text>
<text x="286.5" y="412.8">MANUFACTURE, PRODUCTION OR</text>
<text x="286.5" y="416.8">PROCUREMENT, WITHOUT THE EXPRESS</text>
<text x="286.5" y="420.8">WRITTEN PERMISSION OF HOWARD</text>
<text x="286.5" y="424.8">HUGHES MEDICAL INSTITUTE.</text>
</g>
</svg>
